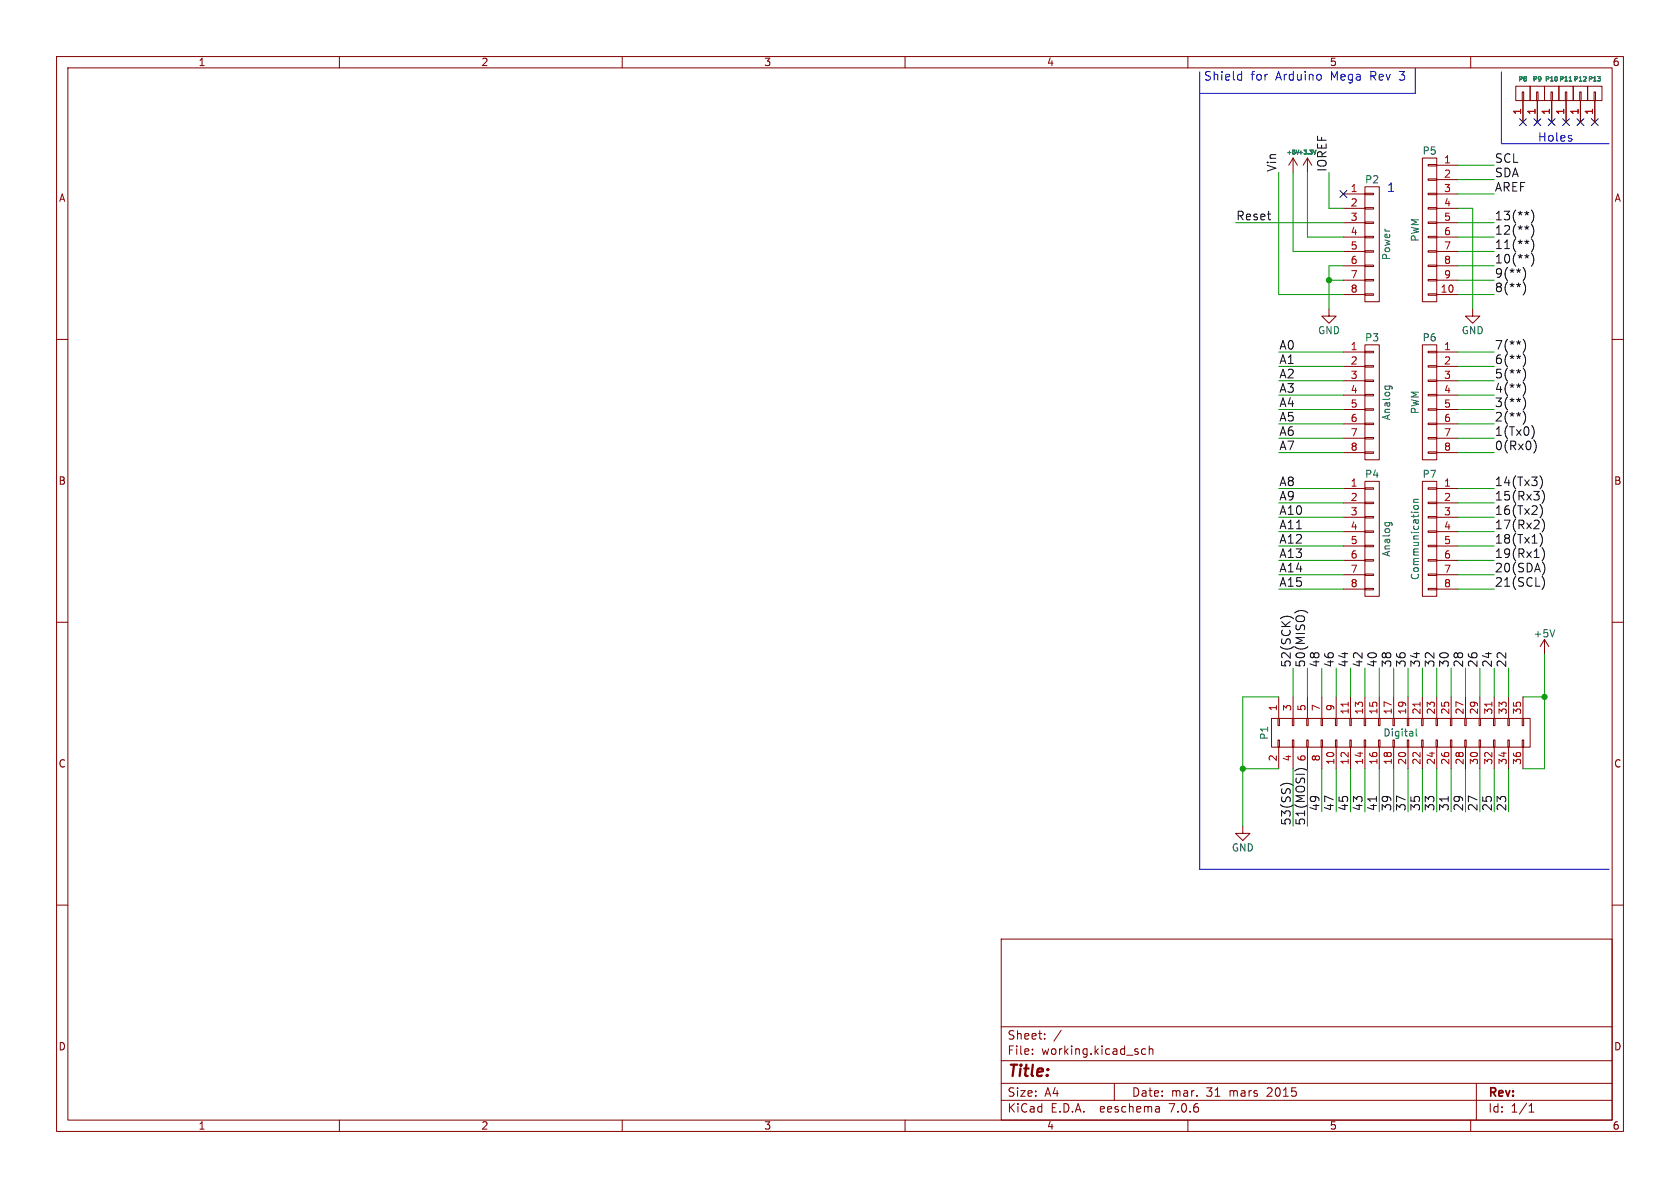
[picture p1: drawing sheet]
<svg xmlns="http://www.w3.org/2000/svg" width="297mm" height="210mm" viewBox="0 0 297 210" stroke-linecap="round" stroke-linejoin="round" font-family="sans-serif">
<g fill="none" stroke="#840000" stroke-width=".18">
<path d="M10 10h277v190h-277zM12 12h273v186h-273zM60 10v2M110 10v2M160 10v2M210 10v2M260 10v2M268 15.2h2.5v2.6h-2.5zM269.1 16.3h.3v1.5h-.3zM269.2 17.8v3.8M270.5 15.2h2.5v2.6h-2.5zM271.7 16.3h.2v1.5h-.2z"/>
<path d="M271.8 17.8v3.8M273 15.2h2.6v2.6h-2.6zM274.2 16.3h.2v1.5h-.2zM274.3 17.8v3.8M275.6 15.2h2.5v2.6h-2.5zM276.7 16.3h.3v1.5h-.3zM276.9 17.8v3.8M278.1 15.2h2.6v2.6h-2.6zM279.3 16.3h.2v1.5h-.2zM279.4 17.8v3.8M280.7 15.2h2.5v2.6h-2.5zM281.8 16.3h.3v1.5h-.3z"/>
<path d="M281.9 17.8v3.8M228.6 27.9v2.6M228.6 27.9l-.8 1.3M228.6 27.9l.8 1.3M231.1 27.9v2.6M231.1 27.9l-.7 1.3M231.1 27.9l.8 1.3M237.5 34.3h3.8M237.5 36.8h3.8M237.5 39.4h3.8M241.3 33h2.5v20.3h-2.5zM241.3 39.2h1.5v.3h-1.5z"/>
<path d="M241.3 36.7h1.5v.3h-1.5zM241.3 34.2h1.5v.2h-1.5zM251.5 27.9h2.5v25.4h-2.5zM252.5 39.2h1.5v.3h-1.5zM252.5 36.7h1.5v.3h-1.5zM252.5 34.2h1.5v.2h-1.5zM252.5 31.6h1.5v.3h-1.5zM252.5 29.1h1.5v.2h-1.5zM254 29.2h3.8M254 31.8h3.8M254 34.3h3.8M254 36.8h3.8"/>
<path d="M254 39.4h3.8M10 60h2M234.9 54.6v1.3h1.3l-1.3 1.3-1.2-1.3h1.2M237.5 52.1h3.8M237.5 41.9h3.8M237.5 44.5h3.8M237.5 47h3.8M237.5 49.5h3.8M241.3 51.9h1.5v.3h-1.5zM241.3 49.4h1.5v.3h-1.5zM241.3 46.9h1.5v.2h-1.5zM241.3 44.3h1.5v.3h-1.5z"/>
<path d="M241.3 41.8h1.5v.2h-1.5zM252.5 51.9h1.5v.3h-1.5zM252.5 49.4h1.5v.3h-1.5zM252.5 46.9h1.5v.2h-1.5zM252.5 44.3h1.5v.3h-1.5zM252.5 41.8h1.5v.2h-1.5zM254 52.1h3.8M254 41.9h3.8M254 44.5h3.8M254 47h3.8M254 49.5h3.8M260.3 54.6v1.3h1.3l-1.3 1.3-1.2-1.3h1.2"/>
<path d="M285 60h2M237.5 62.2h3.8M237.5 64.8h3.8M237.5 67.3h3.8M237.5 69.9h3.8M237.5 72.4h3.8M237.5 74.9h3.8M237.5 77.5h3.8M241.3 61h2.5v20.3h-2.5zM241.3 79.9h1.5v.2h-1.5zM241.3 77.3h1.5v.3h-1.5zM241.3 74.8h1.5v.3h-1.5z"/>
<path d="M241.3 72.3h1.5v.2h-1.5zM241.3 69.7h1.5v.3h-1.5zM241.3 67.2h1.5v.2h-1.5zM241.3 64.6h1.5v.3h-1.5zM241.3 62.1h1.5v.3h-1.5zM251.5 61h2.5v20.3h-2.5zM252.5 79.9h1.5v.2h-1.5zM252.5 77.3h1.5v.3h-1.5zM252.5 74.8h1.5v.3h-1.5zM252.5 72.3h1.5v.2h-1.5zM252.5 69.7h1.5v.3h-1.5zM252.5 67.2h1.5v.2h-1.5z"/>
<path d="M252.5 64.6h1.5v.3h-1.5zM252.5 62.1h1.5v.3h-1.5zM254 62.2h3.8M254 64.8h3.8M254 67.3h3.8M254 69.9h3.8M254 72.4h3.8M254 74.9h3.8M254 77.5h3.8M237.5 80h3.8M237.5 86.4h3.8M237.5 88.9h3.8"/>
<path d="M237.5 91.4h3.8M237.5 94h3.8M237.5 96.5h3.8M237.5 99.1h3.8M241.3 85.1h2.5v20.3h-2.5zM241.3 98.9h1.5v.3h-1.5zM241.3 96.4h1.5v.2h-1.5zM241.3 93.9h1.5v.2h-1.5zM241.3 91.3h1.5v.3h-1.5zM241.3 88.8h1.5v.2h-1.5zM241.3 86.2h1.5v.3h-1.5zM251.5 85.1h2.5v20.3h-2.5z"/>
<path d="M252.5 98.9h1.5v.3h-1.5zM252.5 96.4h1.5v.2h-1.5zM252.5 93.9h1.5v.2h-1.5zM252.5 91.3h1.5v.3h-1.5zM252.5 88.8h1.5v.2h-1.5zM252.5 86.2h1.5v.3h-1.5zM254 80h3.8M254 86.4h3.8M254 88.9h3.8M254 91.4h3.8M254 94h3.8M254 96.5h3.8"/>
<path d="M254 99.1h3.8M10 110h2M237.5 101.6h3.8M237.5 104.1h3.8M241.3 104h1.5v.3h-1.5zM241.3 101.5h1.5v.2h-1.5zM252.5 104h1.5v.3h-1.5zM252.5 101.5h1.5v.2h-1.5zM254 101.6h3.8M254 104.1h3.8M273 113l-.7 1.3M273 113v2.6"/>
<path d="M273 113l.8 1.3M285 110h2M224.8 127h45.7v5.1h-45.7zM225.9 127h.3v1.3h-.3zM225.9 130.8h.3v1.3h-.3zM226.1 123.2v3.8M226.1 132.1v3.8M228.5 127h.2v1.3h-.2zM228.5 130.8h.2v1.3h-.2zM228.6 123.2v3.8M228.6 132.1v3.8M231 127h.3v1.3h-.3z"/>
<path d="M231 130.8h.3v1.3h-.3zM231.1 123.2v3.8M231.1 132.1v3.8M233.6 127h.2v1.3h-.2zM233.6 130.8h.2v1.3h-.2zM233.7 123.2v3.8M233.7 132.1v3.8M236.1 127h.2v1.3h-.2zM236.1 130.8h.2v1.3h-.2zM236.2 123.2v3.8M236.2 132.1v3.8M238.6 127h.3v1.3h-.3z"/>
<path d="M238.6 130.8h.3v1.3h-.3zM238.8 123.2v3.8M238.8 132.1v3.8M241.2 127h.2v1.3h-.2zM241.2 130.8h.2v1.3h-.2zM241.3 123.2v3.8M241.3 132.1v3.8M243.7 127h.3v1.3h-.3zM243.7 130.8h.3v1.3h-.3zM243.8 123.2v3.8M243.8 132.1v3.8M246.3 127h.2v1.3h-.2z"/>
<path d="M246.3 130.8h.2v1.3h-.2zM246.4 123.2v3.8M246.4 132.1v3.8M248.8 127h.2v1.3h-.2zM248.8 130.8h.2v1.3h-.2zM248.9 123.2v3.8M248.9 132.1v3.8M251.3 127h.3v1.3h-.3zM251.3 130.8h.3v1.3h-.3zM251.5 123.2v3.8M251.5 132.1v3.8M253.9 127h.2v1.3h-.2z"/>
<path d="M253.9 130.8h.2v1.3h-.2zM254 123.2v3.8M254 132.1v3.8M256.4 127h.3v1.3h-.3zM256.4 130.8h.3v1.3h-.3zM256.5 123.2v3.8M256.5 132.1v3.8M259 127h.2v1.3h-.2zM259 130.8h.2v1.3h-.2zM259.1 123.2v3.8M259.1 132.1v3.8M261.5 127h.2v1.3h-.2z"/>
<path d="M261.5 130.8h.2v1.3h-.2zM261.6 123.2v3.8M261.6 132.1v3.8M264 127h.3v1.3h-.3zM264 130.8h.3v1.3h-.3zM264.2 123.2v3.8M264.2 132.1v3.8M266.6 127h.2v1.3h-.2zM266.6 130.8h.2v1.3h-.2zM266.7 123.2v3.8M266.7 132.1v3.8M269.1 127h.3v1.3h-.3z"/>
<path d="M269.1 130.8h.3v1.3h-.3zM269.2 123.2v3.8M269.2 132.1v3.8M10 160h2M219.7 146.1v1.2h1.3l-1.3 1.3-1.3-1.3h1.3M285 160h2M177 166h108v32h-108zM60 198v2M110 198v2M160 198v2M177 194.5h108M177 191.5h108"/>
<path d="M177 187.5h108M177 181.5h108M182.5 186.3v.1M182.5 185.5v.1M184.7 183.6v.1M184.7 182.8v.1M187.6 182.1l-1.3 2M197 191.5v3M202.5 185.5l-.4-.1-.3 .3v.4l.2 .2h.5M203.2 185.5l.2-.1 .3 .1 .1 .9M203.2 184.9v1.5M204.9 195.7l.1 .9"/>
<path d="M205 196.5l-.2 .1M205 196h-.2M210 198v2M260 198v2M261 191.5v6.5M270.3 196.6h.9M270.3 195.5l.4-.4v1.5"/>
</g>
<path d="M238.3 124.1v.8M251 124.1v.8M263.7 124.1v.8" fill="none" stroke="#a90000" stroke-width=".18"/>
<path d="M232.2 26.5l.2 .7M244.8 68.2h1.1l.2 .3M244.9 68.2l-.1 .4M245.6 68.2l.1 .4M244.8 92.4h1.1l.2 .2M244.9 92.4l-.1 .3M245.6 92.4l.1 .3M249.9 88.8h.9M250 89.9l-.1-.3 .3-.2h.4l.2 .2-.1 .3M250.8 88.3h-.8l-.1 .3 .1 .2M274.9 111.3l-.5 1.3M250.4 128.8v1.1l.2 .2" fill="none" stroke="#006464" stroke-width=".18"/>
<g fill="none" stroke="#0f0f0f" stroke-width=".18">
<path d="M270.3 37.6l-.4 .1M270.7 37.1a1.74 1.74 0 0 1 0 2.3M270.7 39.7a1.74 1.74 0 0 1 0 2.3M269.3 49.8a1.75 1.75 0 0 1 0 2.3M269.3 60a1.75 1.75 0 0 1 0 2.3M269.6 47.7a1.78 1.78 0 0 1-.3 1.9M270.3 45.2l-.4 .1M270.3 40.1l-.4 .1M270.3 42.6l-.4 .2M270.7 42.2a1.74 1.74 0 0 1 0 2.3M270.7 44.7a1.74 1.74 0 0 1 0 2.4M269.3 62.5a1.75 1.75 0 0 1 0 2.3"/>
<path d="M269.3 65.1a1.75 1.75 0 0 1 0 2.3M269.3 67.6a1.75 1.75 0 0 1 0 2.3M269.3 70.1a1.75 1.75 0 0 1 0 2.4M269.3 72.7a1.77 1.77 0 0 1 0 2.2M270.9 75.3a1.79 1.79 0 0 1 0 2.2M271.2 77.8a1.75 1.75 0 0 1 0 2.3M272.2 84.1a1.74 1.74 0 0 1 0 2.3M272.2 89.2a1.74 1.74 0 0 1 0 2.3M272.2 94.3a1.74 1.74 0 0 1 0 2.3M272.6 86.7a1.74 1.74 0 0 1 0 2.3M272.6 91.7a1.74 1.74 0 0 1 0 2.4M272.6 96.8a1.76 1.76 0 0 1 .1 2.3"/>
<path d="M272.9 99.6l.2 .8-.2 1M228.6 109.3a1.77 1.77 0 0 0-2.2 .1M228.9 108.4a1.75 1.75 0 0 1 2.3 0M272.9 102.3a1.78 1.78 0 0 1-.3 1.9M228.6 138.8a1.77 1.77 0 0 0-2.2 .1M228.9 136.3a1.75 1.75 0 0 1 2.3 0M243.3 140.8v.9M256 140.8v.9"/>
</g>
<path d="M212.1 12.7v141h72.4M219.1 13.1l.4 .1M219.5 12.6v1.6M219.5 14.1l-.4 .1M233.5 13.3v.7M250.2 12.1v4.4h-38.1M265.4 12.7v12.7h19.1M277.8 24.5v.4" fill="none" stroke="#0000c2" stroke-width=".18"/>
<g fill="none" stroke="#009600" stroke-width=".18">
<path d="M218.4 39.4h19.1M226.1 30.5v21.6h11.4M228.6 30.5v14h8.9M231.1 30.5v11.4h6.4M234.9 30.5v6.3h2.6M257.8 34.3h6.4M257.8 36.8h2.5v17.8M257.8 39.4h6.4M257.8 31.8h6.4M257.8 29.2h6.4M234.9 49.5h2.6M237.5 47h-2.6v7.6"/>
<path d="M257.8 47h6.4M257.8 49.5h6.4M257.8 41.9h6.4M257.8 44.5h6.4M257.8 52.1h6.4M226.1 77.5h11.4M226.1 62.2h11.4M226.1 64.8h11.4M226.1 69.9h11.4M226.1 67.3h11.4M226.1 72.4h11.4M226.1 74.9h11.4"/>
<path d="M257.8 77.5h6.4M257.8 62.2h6.4M257.8 64.8h6.4M257.8 69.9h6.4M257.8 67.3h6.4M257.8 72.4h6.4M257.8 74.9h6.4M226.1 80h11.4M226.1 88.9h11.4M226.1 86.4h11.4M226.1 99.1h11.4M226.1 91.4h11.4"/>
<path d="M226.1 96.5h11.4M226.1 94h11.4M257.8 80h6.4M257.8 88.9h6.4M257.8 86.4h6.4M257.8 99.1h6.4M257.8 91.4h6.4M257.8 96.5h6.4M257.8 94h6.4M226.1 101.6h11.4M226.1 104.1h11.4M228.6 118.1v5.1"/>
<path d="M231.1 118.1v5.1M233.7 118.1v5.1M236.2 118.1v5.1M238.8 118.1v5.1M241.3 118.1v5.1M243.8 118.1v5.1M246.4 118.1v5.1M248.9 118.1v5.1M251.5 118.1v5.1M254 118.1v5.1M256.5 118.1v5.1M257.8 101.6h6.4"/>
<path d="M257.8 104.1h6.4M259.1 118.1v5.1M261.6 118.1v5.1M264.2 118.1v5.1M266.7 118.1v5.1M273 115.6v20.3h-3.8M219.7 135.9h6.4M226.1 123.2h-6.4v22.9M228.6 135.9v10.2M231.1 135.9v10.2M233.7 135.9v7.6M236.2 135.9v7.6"/>
<path d="M238.8 135.9v7.6M241.3 135.9v7.6M243.8 135.9v7.6M246.4 135.9v7.6M248.9 135.9v7.6M251.5 135.9v7.6M254 135.9v7.6M256.5 135.9v7.6M259.1 135.9v7.6M261.6 135.9v7.6M264.2 135.9v7.6M266.7 135.9v7.6"/>
<path d="M269.2 123.2h3.8"/>
</g>
<g fill="none" stroke="#000084" stroke-width=".18">
<path d="M236.9 33.7l1.2 1.2M238.1 33.7l-1.2 1.2M268.6 21l1.2 1.2M269.8 21l-1.2 1.2M271.2 21l1.2 1.2M272.4 21l-1.2 1.2M273.7 21l1.2 1.2M274.9 21l-1.2 1.2M276.3 21l1.2 1.2M277.5 21l-1.2 1.2M278.8 21l1.2 1.2M280 21l-1.2 1.2"/>
<path d="M281.3 21l1.2 1.2M282.5 21l-1.2 1.2"/>
</g>
<g fill="#009600" stroke="#009600" stroke-width=".18">
<circle cx="234.9" cy="49.5" r=".46"/>
<circle cx="219.7" cy="135.9" r=".46"/>
<circle cx="273" cy="123.2" r=".46"/>
</g>
<text font-size="2.8" fill="#840000" x="178" y="190.9">Title:</text>
<g font-size="2.1" fill="#0000c2">
<text x="212.7" y="14.4">Shield</text>
<text x="221.1" y="14.4">for</text>
<text x="225.6" y="14.4">Arduino</text>
<text x="235.4" y="14.4">Mega</text>
<text x="242.5" y="14.4">Rev</text>
<text x="247.8" y="14.4">3</text>
<text x="271.8" y="25.2">Holes</text>
<text x="245.1" y="34">1</text>
</g>
<g font-size="2.1" fill="#0f0f0f">
<text x="264.2" y="28.9">SCL</text>
<text x="225.7" y="30.5" transform="rotate(-90 225.7 30.5)">Vin</text>
<text x="264.2" y="31.4">SDA</text>
<text x="264.2" y="34">AREF</text>
<text x="218.4" y="39.1">Reset</text>
<text x="264.2" y="39.1">13(**)</text>
<text x="264.2" y="41.6">12(**)</text>
<text x="264.2" y="46.7">10(**)</text>
<text x="264.2" y="44.1">11(**)</text>
<text x="264.2" y="49.2">9(**)</text>
<text x="264.2" y="51.8">8(**)</text>
<text x="226.1" y="64.5">A1</text>
<text x="226.1" y="61.9">A0</text>
<text x="264.2" y="61.9">7(**)</text>
<text x="264.2" y="64.5">6(**)</text>
<text x="226.1" y="67">A2</text>
<text x="226.1" y="69.5">A3</text>
<text x="264.2" y="67">5(**)</text>
<text x="264.2" y="69.5">4(**)</text>
<text x="226.1" y="77.2">A6</text>
<text x="226.1" y="74.6">A5</text>
<text x="226.1" y="72.1">A4</text>
<text x="264.2" y="72.1">3(**)</text>
<text x="264.2" y="77.2">1(Tx0)</text>
<text x="264.2" y="74.6">2(**)</text>
<text x="226.1" y="79.7">A7</text>
<text x="264.2" y="79.7">0(Rx0)</text>
<text x="226.1" y="86">A8</text>
<text x="226.1" y="88.6">A9</text>
<text x="264.2" y="86">14(Tx3)</text>
<text x="264.2" y="88.6">15(Rx3)</text>
<text x="226.1" y="93.7">A11</text>
<text x="226.1" y="91.1">A10</text>
<text x="264.2" y="91.1">16(Tx2)</text>
<text x="264.2" y="93.7">17(Rx2)</text>
<text x="226.1" y="101.3">A14</text>
<text x="226.1" y="96.2">A12</text>
<text x="226.1" y="98.7">A13</text>
<text x="264.2" y="101.3">20(SDA)</text>
<text x="264.2" y="96.2">18(Tx1)</text>
<text x="264.2" y="98.7">19(Rx1)</text>
<text x="226.1" y="103.8">A15</text>
<text x="264.2" y="103.8">21(SCL)</text>
<text x="228.3" y="118.1" transform="rotate(-90 228.3 118.1)">52(SCK)</text>
<text x="230.8" y="118.1" transform="rotate(-90 230.8 118.1)">50(MISO)</text>
<text x="233.4" y="118.1" transform="rotate(-90 233.4 118.1)">48</text>
<text x="235.9" y="118.1" transform="rotate(-90 235.9 118.1)">46</text>
<text x="238.4" y="118.1" transform="rotate(-90 238.4 118.1)">44</text>
<text x="241" y="118.1" transform="rotate(-90 241 118.1)">42</text>
<text x="243.5" y="118.1" transform="rotate(-90 243.5 118.1)">40</text>
<text x="246.1" y="118.1" transform="rotate(-90 246.1 118.1)">38</text>
<text x="248.6" y="118.1" transform="rotate(-90 248.6 118.1)">36</text>
<text x="251.1" y="118.1" transform="rotate(-90 251.1 118.1)">34</text>
<text x="253.7" y="118.1" transform="rotate(-90 253.7 118.1)">32</text>
<text x="256.2" y="118.1" transform="rotate(-90 256.2 118.1)">30</text>
<text x="258.8" y="118.1" transform="rotate(-90 258.8 118.1)">28</text>
<text x="261.3" y="118.1" transform="rotate(-90 261.3 118.1)">26</text>
<text x="263.8" y="118.1" transform="rotate(-90 263.8 118.1)">24</text>
<text x="266.4" y="118.1" transform="rotate(-90 266.4 118.1)">22</text>
<text x="233.4" y="143.5" transform="rotate(-90 233.4 143.5)">49</text>
<text x="235.9" y="143.5" transform="rotate(-90 235.9 143.5)">47</text>
<text x="238.4" y="143.5" transform="rotate(-90 238.4 143.5)">45</text>
<text x="241" y="143.5" transform="rotate(-90 241 143.5)">43</text>
<text x="243.5" y="143.5" transform="rotate(-90 243.5 143.5)">41</text>
<text x="246.1" y="143.5" transform="rotate(-90 246.1 143.5)">39</text>
<text x="248.6" y="143.5" transform="rotate(-90 248.6 143.5)">37</text>
<text x="251.1" y="143.5" transform="rotate(-90 251.1 143.5)">35</text>
<text x="253.7" y="143.5" transform="rotate(-90 253.7 143.5)">33</text>
<text x="256.2" y="143.5" transform="rotate(-90 256.2 143.5)">31</text>
<text x="258.8" y="143.5" transform="rotate(-90 258.8 143.5)">29</text>
<text x="261.3" y="143.5" transform="rotate(-90 261.3 143.5)">27</text>
<text x="263.8" y="143.5" transform="rotate(-90 263.8 143.5)">25</text>
<text x="266.4" y="143.5" transform="rotate(-90 266.4 143.5)">23</text>
<text x="228.3" y="146.1" transform="rotate(-90 228.3 146.1)">53(SS)</text>
<text x="230.8" y="146.1" transform="rotate(-90 230.8 146.1)">51(MOSI)</text>
</g>
<text font-size="2.1" fill="#006464" x="234.6" y="30.5" transform="rotate(-90 234.6 30.5)">IOREF</text>
<g font-size="2.1" fill="#840000">
<text x="178" y="184">Sheet:</text>
<text x="178" y="186.7">File:</text>
<text x="184.1" y="186.7">working.kicad_sch</text>
<text x="178" y="196.9">KiCad</text>
<text x="178" y="194.1">Size:</text>
<text x="184.7" y="194.1">A4</text>
<text x="185.7" y="196.9">E.D.A.</text>
<text x="194.6" y="196.9">eeschema</text>
<text x="200" y="194.1">Date:</text>
<text x="207" y="196.9">7.0.6</text>
<text x="207" y="194.1">mar.</text>
<text x="213.3" y="194.1">31</text>
<text x="217.5" y="194.1">mars</text>
<text x="224.3" y="194.1">2015</text>
<text x="263" y="194.3">Rev:</text>
<text x="263" y="196.9">Id:</text>
<text x="267.1" y="196.9">1/1</text>
</g>
<g font-size="1.8" fill="#840000">
<text x="35" y="11.9">1</text>
<text x="85" y="11.9">2</text>
<text x="135" y="11.9">3</text>
<text x="185" y="11.9">4</text>
<text x="235" y="11.9">5</text>
<text x="285" y="11.9">6</text>
<text x="10.3" y="35.9">A</text>
<text x="285.3" y="35.9">A</text>
<text x="10.3" y="85.9">B</text>
<text x="285.3" y="85.9">B</text>
<text x="10.3" y="135.9">C</text>
<text x="285.3" y="135.9">C</text>
<text x="10.3" y="185.9">D</text>
<text x="285.3" y="185.9">D</text>
<text x="35" y="199.9">1</text>
<text x="85" y="199.9">2</text>
<text x="135" y="199.9">3</text>
<text x="185" y="199.9">4</text>
<text x="235" y="199.9">5</text>
<text x="285" y="199.9">6</text>
</g>
<g font-size="1.8" fill="#a90000">
<text x="269" y="20.4" transform="rotate(-90 269 20.4)">1</text>
<text x="271.5" y="20.4" transform="rotate(-90 271.5 20.4)">1</text>
<text x="274.1" y="20.4" transform="rotate(-90 274.1 20.4)">1</text>
<text x="276.6" y="20.4" transform="rotate(-90 276.6 20.4)">1</text>
<text x="279.1" y="20.4" transform="rotate(-90 279.1 20.4)">1</text>
<text x="281.7" y="20.4" transform="rotate(-90 281.7 20.4)">1</text>
<text x="255.2" y="29">1</text>
<text x="238.7" y="34">1</text>
<text x="255.2" y="31.5">2</text>
<text x="255.2" y="34">3</text>
<text x="238.7" y="36.6">2</text>
<text x="238.7" y="39.1">3</text>
<text x="238.7" y="41.7">4</text>
<text x="255.2" y="36.6">4</text>
<text x="255.2" y="39.1">5</text>
<text x="255.2" y="41.7">6</text>
<text x="238.7" y="44.2">5</text>
<text x="238.7" y="46.7">6</text>
<text x="255.2" y="44.2">7</text>
<text x="255.2" y="46.7">8</text>
<text x="238.7" y="49.3">7</text>
<text x="238.7" y="51.8">8</text>
<text x="254.6" y="51.8">10</text>
<text x="255.2" y="49.3">9</text>
<text x="238.7" y="62">1</text>
<text x="238.7" y="64.5">2</text>
<text x="255.2" y="62">1</text>
<text x="255.2" y="64.5">2</text>
<text x="238.7" y="67.1">3</text>
<text x="238.7" y="69.6">4</text>
<text x="255.2" y="67.1">3</text>
<text x="255.2" y="69.6">4</text>
<text x="238.7" y="72.1">5</text>
<text x="238.7" y="74.7">6</text>
<text x="238.7" y="77.2">7</text>
<text x="255.2" y="72.1">5</text>
<text x="255.2" y="74.7">6</text>
<text x="255.2" y="77.2">7</text>
<text x="238.7" y="79.8">8</text>
<text x="255.2" y="79.8">8</text>
<text x="238.7" y="86.1">1</text>
<text x="238.7" y="88.6">2</text>
<text x="255.2" y="86.1">1</text>
<text x="255.2" y="88.6">2</text>
<text x="238.7" y="91.2">3</text>
<text x="238.7" y="93.7">4</text>
<text x="255.2" y="91.2">3</text>
<text x="255.2" y="93.7">4</text>
<text x="238.7" y="96.3">5</text>
<text x="238.7" y="98.8">6</text>
<text x="238.7" y="101.3">7</text>
<text x="255.2" y="96.3">5</text>
<text x="255.2" y="98.8">6</text>
<text x="255.2" y="101.3">7</text>
<text x="238.7" y="103.9">8</text>
<text x="255.2" y="103.9">8</text>
<text x="225.8" y="125.8" transform="rotate(-90 225.8 125.8)">1</text>
<text x="228.3" y="125.8" transform="rotate(-90 228.3 125.8)">3</text>
<text x="230.9" y="125.8" transform="rotate(-90 230.9 125.8)">5</text>
<text x="233.4" y="125.8" transform="rotate(-90 233.4 125.8)">7</text>
<text x="236" y="125.8" transform="rotate(-90 236 125.8)">9</text>
<text x="238.5" y="126.4" transform="rotate(-90 238.5 126.4)">11</text>
<text x="241" y="126.4" transform="rotate(-90 241 126.4)">13</text>
<text x="243.6" y="126.4" transform="rotate(-90 243.6 126.4)">15</text>
<text x="246.1" y="126.4" transform="rotate(-90 246.1 126.4)">17</text>
<text x="248.7" y="126.4" transform="rotate(-90 248.7 126.4)">19</text>
<text x="251.2" y="126.4" transform="rotate(-90 251.2 126.4)">21</text>
<text x="253.7" y="126.4" transform="rotate(-90 253.7 126.4)">23</text>
<text x="256.3" y="126.4" transform="rotate(-90 256.3 126.4)">25</text>
<text x="258.8" y="126.4" transform="rotate(-90 258.8 126.4)">27</text>
<text x="261.4" y="126.4" transform="rotate(-90 261.4 126.4)">29</text>
<text x="263.9" y="126.4" transform="rotate(-90 263.9 126.4)">31</text>
<text x="266.4" y="126.4" transform="rotate(-90 266.4 126.4)">33</text>
<text x="269" y="126.4" transform="rotate(-90 269 126.4)">35</text>
<text x="225.8" y="134.7" transform="rotate(-90 225.8 134.7)">2</text>
<text x="228.3" y="134.7" transform="rotate(-90 228.3 134.7)">4</text>
<text x="230.9" y="134.7" transform="rotate(-90 230.9 134.7)">6</text>
<text x="233.4" y="134.7" transform="rotate(-90 233.4 134.7)">8</text>
<text x="236" y="135.3" transform="rotate(-90 236 135.3)">10</text>
<text x="238.5" y="135.3" transform="rotate(-90 238.5 135.3)">12</text>
<text x="241" y="135.3" transform="rotate(-90 241 135.3)">14</text>
<text x="243.6" y="135.3" transform="rotate(-90 243.6 135.3)">16</text>
<text x="246.1" y="135.3" transform="rotate(-90 246.1 135.3)">18</text>
<text x="248.7" y="135.3" transform="rotate(-90 248.7 135.3)">20</text>
<text x="251.2" y="135.3" transform="rotate(-90 251.2 135.3)">22</text>
<text x="253.7" y="135.3" transform="rotate(-90 253.7 135.3)">24</text>
<text x="256.3" y="135.3" transform="rotate(-90 256.3 135.3)">26</text>
<text x="258.8" y="135.3" transform="rotate(-90 258.8 135.3)">28</text>
<text x="261.4" y="135.3" transform="rotate(-90 261.4 135.3)">30</text>
<text x="263.9" y="135.3" transform="rotate(-90 263.9 135.3)">32</text>
<text x="266.4" y="135.3" transform="rotate(-90 266.4 135.3)">34</text>
<text x="269" y="135.3" transform="rotate(-90 269 135.3)">36</text>
</g>
<g font-size="1.8" fill="#006464">
<text x="251.4" y="27.5">P5</text>
<text x="241.2" y="32.6">P2</text>
<text x="246" y="46.1" transform="rotate(-90 246 46.1)">Power</text>
<text x="251.1" y="42.8" transform="rotate(-90 251.1 42.8)">PWM</text>
<text x="232.9" y="59.3">GND</text>
<text x="258.3" y="59.3">GND</text>
<text x="241.2" y="60.6">P3</text>
<text x="251.4" y="60.6">P6</text>
<text x="246" y="74.4" transform="rotate(-90 246 74.4)">Analog</text>
<text x="251.1" y="73.3" transform="rotate(-90 251.1 73.3)">PWM</text>
<text x="241.2" y="84.7">P4</text>
<text x="251.4" y="84.7">P7</text>
<text x="246" y="98.5" transform="rotate(-90 246 98.5)">Analog</text>
<text x="251.1" y="102.6" transform="rotate(-90 251.1 102.6)">Communication</text>
<text x="271" y="112.9">+5V</text>
<text x="224.4" y="130.9" transform="rotate(-90 224.4 130.9)">P1</text>
<text x="244.5" y="130.4">Digital</text>
<text x="217.7" y="150.7">GND</text>
</g>
<g font-size="1.1" fill="#006464">
<text x="268.3" y="14.6">P8</text>
<text x="270.9" y="14.6">P9</text>
<text x="273" y="14.6">P10 P11 P12 P13</text>
</g>
<text font-size="1" fill="#006464" x="227.4" y="27.5">+5V +3.3V</text>
</svg>
